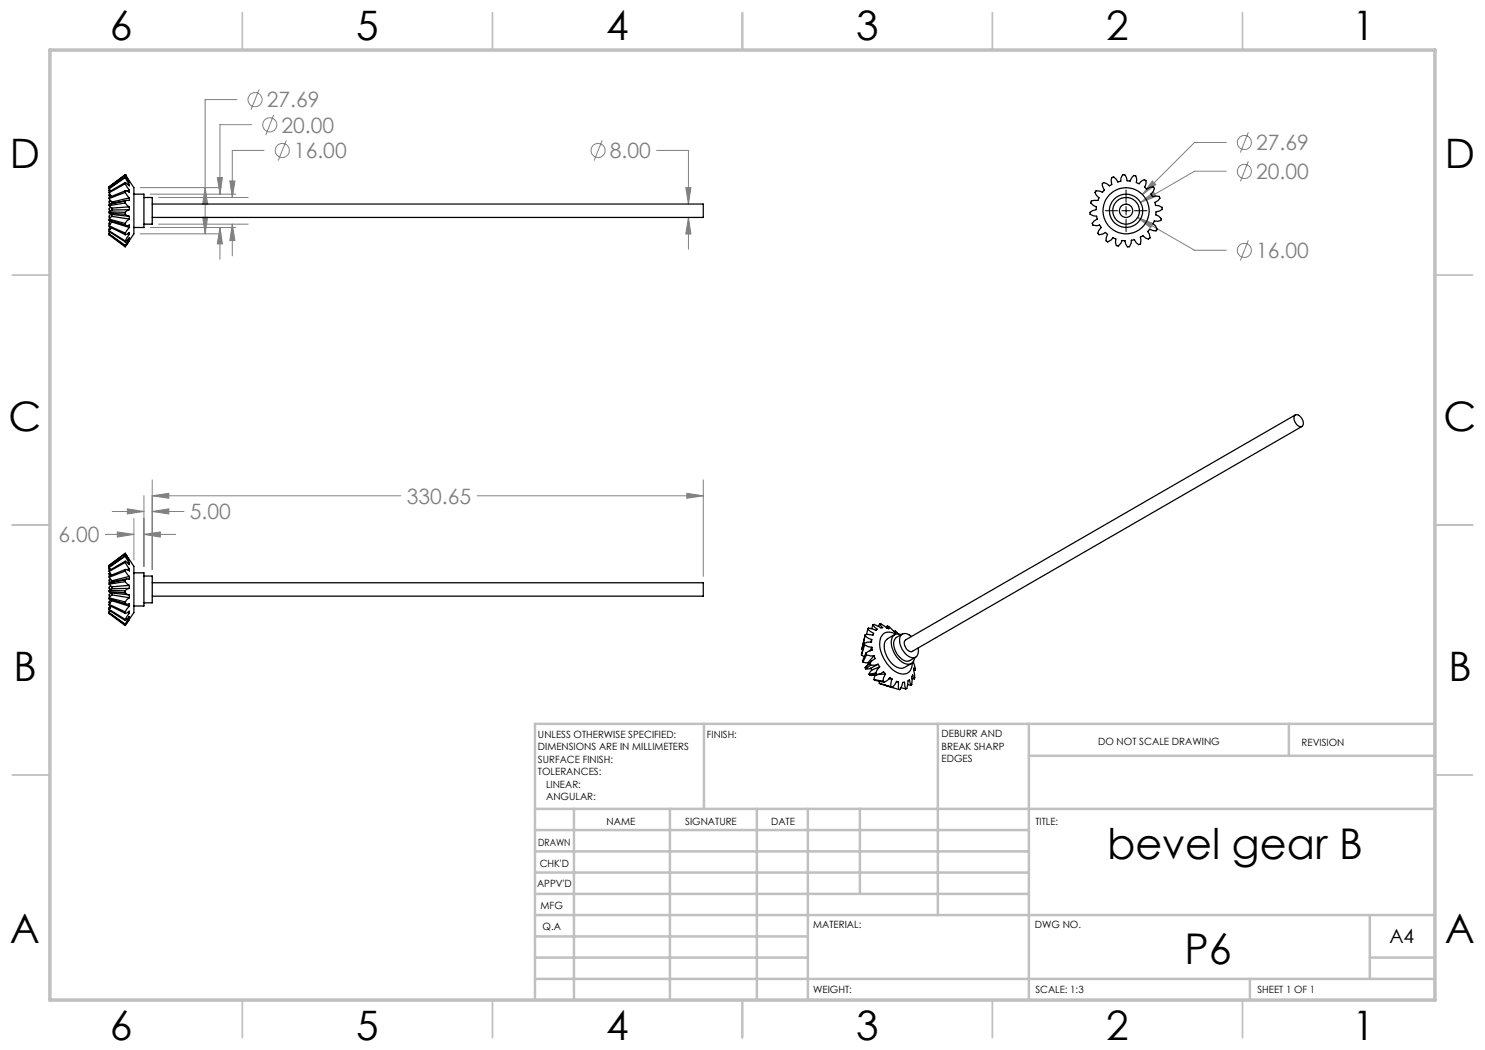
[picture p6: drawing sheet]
<svg xmlns="http://www.w3.org/2000/svg" width="297mm" height="210mm" viewBox="0 0 297 210" stroke-linecap="round" stroke-linejoin="round" font-family="sans-serif">
<g fill="none" stroke="#808080" stroke-width=".2">
<path d="M47.4 19.9h-6.4v26.9M51.8 17.9l-1.6 4M28 37.5h16.2M30.1 38.8h17.1M31.7 39.5h17.9M41 37.5l.5 3.3h-1zM43.5 35.5h1l-.5 3.3zM46 36.2h1l-.5 3.3zM50.3 24.9h-6.3v13.9M52.8 30.1h-6.3v9.4M54.8 23l-1.6 4M57.3 28.1l-1.7 4"/>
<path d="M120.4 28.1l-1.6 4M131.3 30.1h6.4v10.7M137.2 37.5h1l-.5 3.3zM230.5 36.2l.7 .7-2.7 2zM245.3 28.5h-6.4l-10.4 10.4M245.3 34.2h-6.4l-10.8 6.3M249.7 26.5l-1.6 4M249.7 32.3l-1.6 4M28 46.8h16.2M30.1 45.5h17.1M31.7 44.8h17.9M40.5 43.5h1l-.5 3.3z"/>
<path d="M44 45.5l.5 3.3h-1zM44 45.5v6.3M46.5 44.8l.5 3.3h-1zM46.5 44.8v6.4M137.7 43.5l.5 3.3h-1zM137.7 43.5v6.3M227.5 43.5l3.1 1.2-.5 .9zM227.5 43.5l11.4 6.6h6.4M228.1 40.5l2.6-2.1 .5 .9zM249.7 48.1l-1.6 4M28.8 99.1v14.2M30.4 99.2l3.4-.5v1z"/>
<path d="M30.4 96v17.9M30.4 99.2h49.8M95.4 99.2h45.3M137.4 98.7l3.3 .5-3.3 .5zM140.7 96v19.3M21.1 106.9h5.7M22.4 102.3h6.4M23.5 106.4l3.3 .5-3.3 .5zM25.5 101.8l3.3 .5-3.3 .5zM26.8 103.7v8.3M28.8 106.9l3.3-.5v1zM28.8 106.9h6.3"/>
<path d="M30.4 102.3l3.4-.5v1zM30.4 102.3h6.4"/>
<circle cx="51" cy="19.9" r="1.41"/>
<circle cx="54" cy="25" r="1.41"/>
<circle cx="56.5" cy="30.1" r="1.4"/>
<circle cx="119.6" cy="30.1" r="1.41"/>
<circle cx="248.9" cy="34.3" r="1.41"/>
<circle cx="248.9" cy="28.5" r="1.41"/>
<circle cx="248.9" cy="50.1" r="1.42"/>
</g>
<path d="M225.2 38v2.5M221.1 42.1h2.4M224.4 42.1h1.7M225.2 41.3v1.7M225.2 43.8v2.5M226.9 42.1h2.5" fill="none" stroke="#000" stroke-width=".2"/>
<g fill="none" stroke="#c0c0c0" stroke-width=".35">
<path d="M48.5 2.5v7.5M98.5 2.5v7.5M148.5 2.5v7.5M198.5 2.5v7.5M248.5 2.5v7.5M2.5 55h7.5M287 55h7.5M2.5 105h7.5M287 105h7.5M2.5 155h7.5M287 155h7.5M48.5 200v7.5"/>
<path d="M98.5 200v7.5M148.5 200v7.5M198.5 200v7.5M248.5 200v7.5"/>
</g>
<g fill="none" stroke="#c0c0c0" stroke-width=".5">
<path d="M140.8 144.8v17M187.6 144.8v38.2M205.8 144.8v55.2M205.8 151.2h81.2M257.8 144.8v6.4M287 144.8h-180v55.2M107 161.8h180M107 178.8h98.8M107 174.5h98.8M107 170.3h98.8M107 166h98.8M114.8 161.8v38.2"/>
<path d="M134 161.8v38.2M151.4 161.8v38.2M161.6 161.8v38.2M172 161.8v17M107 195.8h180M107 191.5h54.6M107 187.3h54.6M107 183h180M250 195.8v4.2M274 191.5h13M274 183v12.8"/>
</g>
<path d="M10 10h277v190h-277z" fill="none" stroke="#c0c0c0" stroke-width=".7"/>
<path d="M137.2 37.5h1l-.5 3.3zM137.7 43.5l.5 3.3h-1zM46 36.2h1l-.5 3.3zM46.5 44.8l.5 3.3h-1zM43.5 35.5h1l-.5 3.3zM44 45.5l.5 3.3h-1zM41 37.5l.5 3.3h-1zM40.5 43.5h1l-.5 3.3zM230.5 36.2l-2 2.7 2.7-2zM228.1 40.5l3.1-1.2-.5-.9zM227.5 43.5l2.6 2.1 .5-.9zM137.4 98.7l3.3 .5-3.3 .5zM30.4 99.2l3.4-.5v1zM30.4 102.3l3.4-.5v1zM25.5 101.8l3.3 .5-3.3 .5zM28.8 106.9l3.3-.5v1zM23.5 106.4l3.3 .5-3.3 .5z" fill="#808080"/>
<g fill="none" stroke="#000" stroke-width=".25">
<path d="M21.8 39.7l.6 .7M21.8 38.6l.5 .7M21.8 39l.2 .4M21.8 39l.4 .1M21.8 38l.1 .3M21.8 37.4h.1M21.8 37.7l.3 .5-.3-.2M21.8 37.4l.1 .2M21.9 37.4v.2M21.9 37.9l-.1 .1M22 38.9l-.2 .1M25 38.5l.9 1.1"/>
<path d="M25 38.2v.3M25 36.8l.9 1.2M25 36.5v.3M25 36.5l.9 .7v-.3M25 35.5l.9 1.4M25 35.4v.1M25 35.4l.9 1v-.1M25 35l.9 1.3M25 35h.1M25 35l1.8 2.5v9.3l-1.5 2.1M25 38.5l-3.2 1.2M25 38.2l-3.2 1.3v.2"/>
<path d="M25 36.8l-3.2 1.8M25 35.4l-3.2 2.3M25 36.5l-3.2 1.9v.2M25 35.5l-3.2 2.2M25 35l-3.2 2.4M25.9 39.6v.5l-.9 .1M25.9 38v.5l-.9-.3M25.9 39.6l-3.5 .8M25.9 38l-.5 .2M25.9 36.9l-.3 .1M25.9 36.3h-.1M26.8 38.8h2v6.7h-2"/>
<path d="M28.8 39.5h1.6v5.3h-1.6M220.5 36.8l.2-.3 .6 .2 .6 .5 .5-.3a1.47 1.47 0 0 1 0-1.4l.3-.1 .5 .4 .4 .6 .6-.1 .1-1 .2-.3h.4l.3 .4 .2 .8h.6a1.42 1.42 0 0 1 .9-1.1l.2 .1a1.5 1.5 0 0 1 .2 1.3l.5 .3a1.39 1.39 0 0 1 1.2-.8l.2 .1a1.51 1.51 0 0 1-.3 1.3l.4 .4 .6-.3 .7-.1 .3 .3-.2 .5-.5 .6 .3 .5 .6-.1 .8 .2 .1 .2-.4 .5-.6 .4 .1 .4v.2h.6l.7 .4v.4l-.4 .3-.8 .2-.1 .6 .6 .2 .6 .5-.1 .4-.6 .2-.7-.1-.3 .6 .5 .3 .3 .8-.2 .3-.6-.1-.7-.2-.3 .4 .3 .5 .1 .8-.3 .2-.6-.2-.5-.5-.5 .3v1.4l-.4 .1-.4-.3-.4-.7-.6 .1-.1 .6-.3 .7-.4 .1-.3-.5-.2-.8h-.6l-.2 .5-.5 .6-.4-.1-.2-.6 .1-.7-.6-.3-.4 .5-.7 .4-.1-.1-.2-.1v-.6l.3-.7-.4-.4-.5 .3-.8 .1-.2-.2 .1-.6 .5-.6-.3-.5-.5 .1-.8-.1-.2-.3 .4-.5 .7-.4-.2-.6h-.6l-.7-.3v-.4l.5-.4 .7-.2 .1-.5-.6-.3-.5-.5v-.2l.1-.2 .5-.1h.8l.2-.5-.7-.8-.1-.4 .2-.2h.6l.7 .3 .4-.5-.3-.5zM21.8 42.6l3.2 .3M21.8 42.4v.2M21.8 42.4l3.2 .1M21.8 47l3.2 2.4 .9-1.3-.9 1.1M21.8 42.6l.5 .3M21.8 41.1l.6 .5M21.8 40.8v.3M21.8 44.1l3.2 .9M21.8 43.8v.3M21.8 43.8l3.2 .9"/>
<path d="M21.8 45.1l3.2 1.5M21.8 45.1v.3l3.2 1.5M21.8 46.2v.1l3.2 2.1M21.8 46.8v.1M21.8 46.9v.1M21.8 46.2l3.2 2M21.8 46.8l3.2 2.3M21.8 46.9l3.2 2.3M21.8 44.1l3.4 1M21.8 45.9l.1 .1M21.8 44.8l.2 .1M21.9 46.9l-.1 .1"/>
<path d="M21.9 46.4v.3M22 45.4l-.2 .5M22 40.7l-.2 .1M22 44.8h-.2M22 46.5l-.2 .3M22 45.8l-.2 .1M22.1 44.2l-.3 .6M22.1 40.1l-.2 .1M22.2 42.9l-.4 .3v.3l.2 .1M22.2 41.5l-.4 .2v.3l.2 .1M22.2 40.2h-.4l.2 .6M22.2 45.5l-.4 .7"/>
<path d="M22.3 42.9l3.4 .3M22.4 42l-.6 .4M22.4 43.3l-.6 .5M22.4 41.6v.4M22.4 42.9v.4M22.4 44.4l-.6 .7M22.4 40.4v.3M22.4 44.3v.1M22.4 43.3l3.5 .5M22.4 44.4l3.5 1.1M25 42.5v.4M25 49.1v.1"/>
<path d="M25 48.2v.2M25 46.6v.3M25 45l.5 .1 .4-.1v.5M25 44.7v.3M25 42.9l.5 .3h.4v.6M25 40.6l.9 .8M25 40.2v.4M25 40.6l-3.2 .5M25 40.2l-3.2 .6M25.4 40.1l-3.4 .7M25.5 46.7l.4 .2M25.7 47.7l.2 .1"/>
<path d="M25.9 41.9l-.9 .6M25.9 47.8l-.9 1.3M25.9 47.8v-.3l-.9 .9M25.9 46.9l-.9 1.3M25.9 46.9v-.4l-.9 .4M25.9 45.5l-.9 1.1M25.9 43.8l-.5 .4-.4 .5M25.9 41.4v.5M25.9 41.9l-3.5 .1M25.9 41.4l-3.5 .2M30.4 40.8h110.3v2.7h-110.3M259 83l-77.9 45a1.61 1.61 0 0 0 1 2.3h.3l78-45"/>
<path d="M259.1 83a1.58 1.58 0 0 1 1.4 2.3 1.33 1.33 0 0 1-1.6-1.2l-.1-.8zM21.8 118.3l3.2 .3M21.8 118.1v.2M21.8 118.1l3.2 .1M21.8 118.3l.5 .3 3.4 .3M21.8 116.8l.6 .6M21.8 116.6v.2M21.8 119.6v.2M21.8 119.6l3.2 .8M21.8 119.8l3.2 .9M21.8 115.5l.6 .7M21.8 114.3l.5 .7"/>
<path d="M21.8 114.7l.2 .4M21.8 114.7l.4 .1M21.8 113.7l.1 .3M21.8 113.4v.1M21.8 119.8l3.4 1.1M21.8 113.5l.3 .5-.3-.3M21.8 113.1l.1 .2M21.9 113.2v.1M21.9 113.7h-.1M22 114.6l-.2 .1M22 116.5l-.2 .1M22.1 119.9l-.3 .7"/>
<path d="M22.1 115.9h-.2M22.2 118.6l-.4 .3v.3l.2 .1M22.2 117.2l-.4 .2v.3l.2 .2M22.2 115.9l-.4 .1 .2 .5M22.4 117.7l-.6 .4M22.4 119l-.6 .6M22.4 117.4v.3M22.4 118.6v.4M22.4 116.2v.2M22.4 119l3.5 .5M25 118.2v.4M25 118.6l.5 .3h.4v.6"/>
<path d="M25 116.3l.9 .8M25 115.9v.4M25 114.2l.9 1.1M25 113.9v.3M25 112.5l.9 1.3M25 112.2v.3M25 112.2l.9 .7v-.3M25 111.3l.9 1.3M25 111.1v.2M25 111.1l.9 1v-.1M25 110.7l.9 1.3M25 110.7l1.8 2.6v9.2l-1.5 2.2"/>
<path d="M25 116.3l-3.2 .5M25 115.9l-3.2 .7M25 114.2l-3.2 1.3M25 113.9l-3.2 1.3v.3M25 112.5l-3.2 1.8M25 110.7l-3.2 2.4M25 112.2l-3.2 1.9v.2M25 111.3l-3.2 2.2M25 111.1l-3.2 2.3M25 110.7h.1M25.4 115.8l-3.4 .7M25.9 117.7l-.5 .2-.4 .3"/>
<path d="M25.9 119.5l-.9 .9M25.9 117.1v.6M25.9 115.3v.5h-.5l-.4 .1M25.9 113.8v.4l-.5-.3h-.4M25.9 117.7h-3.5M25.9 117.1l-3.5 .3M25.9 115.3l-3.5 .9M25.9 113.8l-.5 .1M25.9 112.6l-.3 .1M25.9 112h-.1M26.8 114.6h2v6.6h-2M28.8 115.2h1.6v5.4h-1.6"/>
<path d="M30.4 116.5h110.3v2.7h-110.3M21.8 122.7l3.2 2.4 .9-1.3-.9 1.1M21.8 120.9l3.2 1.5M21.8 120.9v.2l3.2 1.6M21.8 121.9v.2l3.2 2M21.8 122.5v.1M21.8 122.7h.1M21.8 121.9l3.2 2M21.8 122.5l3.2 2.3M21.8 122.6l3.2 2.3M21.8 121.7h.1M21.8 120.6h.2"/>
<path d="M21.9 122.6l-.1 .1M21.9 122.1v.3M22 121.2l-.2 .5M22 122.2l-.2 .3M22 121.6l-.2 .1M22 120.5l-.2 .1M22.2 121.3l-.4 .6M22.4 120.1l-.6 .8M22.4 120v.1M22.4 120.1l3.5 1.1M25 120.7l.5 .2 .4-.2v.5M25 120.4v.3"/>
<path d="M25 124.8v.1M25 123.9v.2M25 122.4v.3M25.5 122.5l.4 .1M25.7 123.5h.2M25.9 123.5l-.9 1.3M25.9 123.5v-.2l-.9 .8M25.9 122.6l-.9 1.3M25.9 122.6v-.4l-.9 .5M25.9 121.2l-.9 1.2M172.3 131l.6 .3M172.6 132.4l1 .1"/>
<path d="M172.9 128.6v.4M172.9 128.6l-.6 2.4M172.9 129l.8 .4 .7 .1M172.9 129l-.6 2M173 127.2l.7 .5 .6 .2M173 127.2l-.6 2.7 .1 .1M173 127.1l-.6 2.7M173 133.6l.1 .2M173.2 130.6l.1 .4M173.2 130.6l-.7 1.6 .1 .2M173.3 131l.8 .2h.7M173.3 131l-.7 1.4"/>
<path d="M173.6 125.8l1.1 .9-.1 .3M173.6 125.8l-.3 1.1M173.6 132.5l.1 .3M173.8 134.8l.2 .2M174 132.7l.1 .3M174 132.7l-1 .9M174.1 133l-1 .8M174.1 133.7l-1 .1M174.1 133.7l.2 .3M174.3 127.9v.5h-.8l-.6 .2M174.3 134l-.5 .8M174.3 127.9l-.2 .5"/>
<path d="M174.4 129.5l.1 .5-.8 .3-.5 .3M174.4 132.1l-1.4 1.5M174.4 129.5l-.4 .7M174.6 127l-1.6-.1v.3M174.6 125l.9 .9-.3 .2-1.5-.5-.1 .2M174.6 127h.1M174.6 125l-.3 .7M174.8 131.2l.2 .5-.7 .5-.3 .5M174.8 135.9l1.8 .3M174.8 135.9l.1 .2 1.9 .3M174.8 131.2l-1.2 1.3M175.1 134.9l-.3 1"/>
<path d="M175.2 134.6l.2 .3M175.2 134.6l-1.4 .2M175.4 134.9l-1.4 .1M175.6 132.8l.3 .6M175.6 132.8l-.6 .3-.9-.1M175.6 132.8l-1.5 .9M175.9 136.7l2.3 .7M175.9 136.7l2.6 .8M175.9 136.2v.5M175.9 133.4l-.5 .6-.2 .6M175.9 124.8l.6 .7-.3 .1-1.4-.7-.2 .1M175.9 124.8h.3l1.6 1-.3-.6"/>
<path d="M175.9 133.4l-1.6 .6M175.9 124.8l-.2 .5M176.6 136.2l.2 .2M176.9 137l2.8 .9M177.1 134.8l-.4 .8-.1 .6M177.1 134.8l-.4-.4-.6 .3-.7 .2M177.1 134.8l-1.7 .1M177.5 125.2l1.6 1.3v-.3l.6 .6M177.5 125.2l-.2 .3M177.8 135.8h.6M178.2 137.4l.3 .1M178.4 135.8l-.2 1.6"/>
<path d="M178.4 135.8l-.4-.3-.4 .5-.8 .4M178.9 126.9l-1.4 .8a2.15 2.15 0 0 0-.5 2.6 4.2 4.2 0 0 0 3.4 3.4l1.9-1M179 126.2l-.1 .2M179.1 126.8a1.93 1.93 0 0 0-2.1-.2 1.93 1.93 0 0 0-1 1.8 6.9 6.9 0 0 0 3.8 6.3 1.89 1.89 0 0 0 2.7-2.1M179.3 136.3l.4 .1M179.7 136.4v1.5M179.7 136.4l-.4-.1-.8 1.2M180.2 137.5l1 .3M180.3 126.9a1.43 1.43 0 0 0-1.6 .2 1.43 1.43 0 0 0-.4 1.5 4.7 4.7 0 0 0 3.2 4.2 1.3 1.3 0 0 0 1.5-1.3M180.4 126.8l-1.1 .7a2.1 2.1 0 0 0-.3 2.6 3.4 3.4 0 0 0 2.4 2.1l.6-.1 1.1-.7M181.2 137.8l-.3-1.4h-.2l-.1 .1-.6 1.4h-.3M181.5 136.9l.7 .1"/>
<path d="M182.2 137l-.3-1-.3 .2-.2 1.5-.2 .1M182.3 127.3a1.34 1.34 0 0 0-2.3 .1 3.7 3.7 0 0 0 2.6 4.2 1.4 1.4 0 0 0 1-2M182.4 135.7l.5 .1M182.7 132.2l.4 1.8M182.7 134.1l.2 1.7M182.9 135.8l-.4-.8-.1 .3v1.6l-.2 .1M183.1 134l-.3-.4-.1 .5M183.1 134l-.4 .1"/>
<circle cx="225.2" cy="42.1" r="4.6"/>
<circle cx="225.2" cy="42.2" r="3.3"/>
<circle cx="225.2" cy="42.1" r="1.33"/>
<circle cx="225.2" cy="42.2" r="2.66"/>
</g>
<g font-size="8.5">
<text x="221.4" y="171.8">bevel gear B</text>
<text x="236.9" y="192.7">P6</text>
</g>
<g font-size="8.1">
<text x="22" y="8">6</text>
<text x="71.2" y="8">5</text>
<text x="121.2" y="8">4</text>
<text x="171.3" y="8">3</text>
<text x="221.3" y="8">2</text>
<text x="270.5" y="8">1</text>
<text x="2" y="33.6">D</text>
<text x="289" y="33.6">D</text>
<text x="1.7" y="86.1">C</text>
<text x="288.7" y="86.1">C</text>
<text x="2.7" y="136.1">B</text>
<text x="289.7" y="136.1">B</text>
<text x="2" y="188.6">A</text>
<text x="289" y="188.6">A</text>
<text x="22" y="208">6</text>
<text x="71.2" y="208">5</text>
<text x="121.2" y="208">4</text>
<text x="171.3" y="208">3</text>
<text x="221.3" y="208">2</text>
<text x="270.5" y="208">1</text>
</g>
<g font-size="4.2" fill="#808080">
<text x="53.4" y="21.5">27.69</text>
<text x="56.3" y="26.5">20.00</text>
<text x="58.8" y="31.6">16.00</text>
<text x="122" y="31.6">8.00</text>
<text x="251.2" y="30">27.69</text>
<text x="251.2" y="35.8">20.00</text>
<text x="251.2" y="51.6">16.00</text>
<text x="81.4" y="100.7">330.65</text>
<text x="38" y="103.9">5.00</text>
<text x="11.7" y="108.5">6.00</text>
</g>
<text font-size="3.9" x="277.9" y="188.5">A4</text>
<g font-size="2">
<text x="107.6" y="147.6">UNLESS OTHERWISE SPECIFIED:</text>
<text x="141.4" y="147.6">FINISH:</text>
<text x="188.3" y="147.5">DEBURR AND</text>
<text x="188.3" y="150">BREAK SHARP</text>
<text x="219.6" y="149">DO NOT SCALE DRAWING</text>
<text x="260.3" y="149.2">REVISION</text>
<text x="107.6" y="150.1">DIMENSIONS ARE IN MILLIMETERS</text>
<text x="107.6" y="152.6">SURFACE FINISH:</text>
<text x="107.6" y="155.1">TOLERANCES:</text>
<text x="188.3" y="152.5">EDGES</text>
<text x="109.2" y="157.6">LINEAR:</text>
<text x="109.2" y="160.1">ANGULAR:</text>
<text x="121.3" y="165">NAME</text>
<text x="137" y="164.9">SIGNATURE</text>
<text x="154.2" y="164.9">DATE</text>
<text x="207.1" y="164.9">TITLE:</text>
<text x="107.6" y="169.1">DRAWN</text>
<text x="107.9" y="173.3">CHK'D</text>
<text x="107.4" y="177.4">APPV'D</text>
<text x="108.1" y="181.8">MFG</text>
<text x="108.5" y="186">Q.A</text>
<text x="162.6" y="185.5">MATERIAL:</text>
<text x="207" y="185.5">DWG NO.</text>
<text x="162.6" y="198.5">WEIGHT:</text>
<text x="207.1" y="198.6">SCALE: 1:3</text>
<text x="251.5" y="198.6">SHEET 1 OF 1</text>
</g>
</svg>
